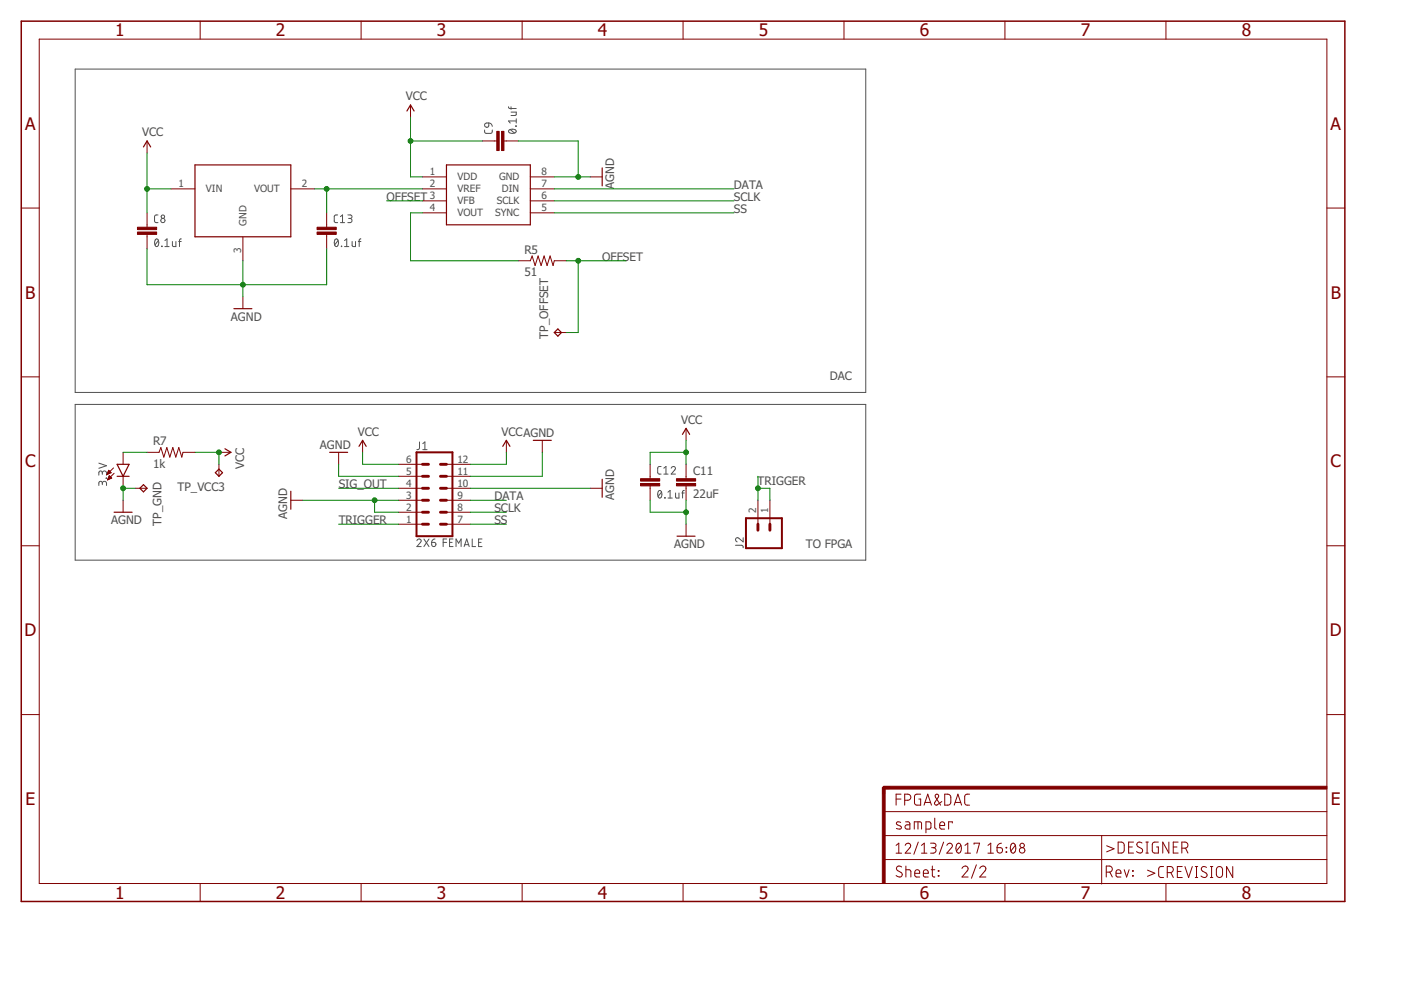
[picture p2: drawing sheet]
<svg xmlns="http://www.w3.org/2000/svg" width="297mm" height="210mm" viewBox="0 0 297 210" stroke-linecap="round" stroke-linejoin="round" font-family="sans-serif">
<g fill="none" stroke="#505050" stroke-width=".21">
<path d="M15.9 14.6h167.7v68.6h-167.7zM102.7 27.6l.1 .5 .3 .2h1l.2-.2 .1-.5M102.9 26.2l.7-.1v.5a.46 .46 0 0 1-.6 .3 .46 .46 0 0 1-.1-.7zM103.6 26.1l.5 .1 .3 .6M107.8 22.6v.3l.3 .1h1.4M107.9 27.6a1.03 1.03 0 0 1 1.6 .2 .97 .97 0 0 1-1.7 0zM108.2 27.5l.9 .7M108.4 23.8h1.1l-.1 .6-1 .1M108.4 22.6v.6M109.3 26.7l.2 .1zM109.5 25.2v.9M109.5 25.7h-1.7l.4 .4"/>
<path d="M33 50.8l.2-.1a.97 .97 0 0 1 0 1.6 1.02 1.02 0 0 1-.2-1.5zM33.5 45.6h-.5l-.2 .3v1.1l.2 .2h.5M33.6 51l-.7 .9M34.3 52.2l.1 .1zM35 52.3h.9M35 51l.4-.3v1.6M36.6 51.2v.9l.2 .2h.5v-1.1M37.9 51.2h.5M38.4 50.7h-.2l-.1 .2v1.4M71.1 50.8l.2-.1a.95 .95 0 0 1 0 1.6 1.04 1.04 0 0 1-.2-1.5zM71.6 45.6h-.5l-.2 .3v1.1l.2 .2h.5M71.7 51l-.7 .9"/>
<path d="M72.2 47.2h.9M72.2 45.9l.4-.3v1.6M72.4 52.2l.1 .1zM73 52.3h1M73 51l.5-.3v1.6M73.7 45.6h.6a.37 .37 0 0 1 .3 .3 .37 .37 0 0 1-.3 .4h-.4M74.2 46.3a.44 .44 0 0 1 .4 .5 .44 .44 0 0 1-.4 .4h-.5M74.7 51.2v.9l.2 .2h.5v-1.1M76 51.2h.5M76.5 50.7l-.3 .1v1.5M15.9 85.7h167.7v33.1h-167.7zM21 98.2l1.6 .5-1.6 .6"/>
<path d="M88.9 93.7v1.4l-.5 .2M89.6 95.3h1M89.6 94.1l.5-.4v1.6M140.2 98.9h-.5l-.3 .4 .1 1 .2 .2h.5M140.7 99.3l.5-.4v1.6M142.3 99.3a.44 .44 0 0 1 .6-.4 .44 .44 0 0 1 .2 .7l-.8 .9h.9M21.7 102.5a.44 .44 0 0 1 .4-.5 .44 .44 0 0 1 .5 .5v.4M21.7 102.8v-.4a.37 .37 0 0 0-.4-.4 .37 .37 0 0 0-.3 .4v.5M21.7 100.3a.44 .44 0 0 1 .4-.5 .44 .44 0 0 1 .5 .5v.5M21.7 100.6v-.4a.37 .37 0 0 0-.4-.4 .37 .37 0 0 0-.3 .4v.6M22.5 101.3l.1 .2zM88.4 114.6a.44 .44 0 0 1 .6-.3 .44 .44 0 0 1 .2 .7l-.8 .9h.9"/>
<path d="M89.9 114.3l1.1 1.6M91 114.3l-1.1 1.6M91.5 115h.6a.45 .45 0 0 1 .3 .5 .45 .45 0 0 1-.5 .4 .45 .45 0 0 1-.4-.5zM92.2 114.3l-.5 .3-.2 .4M94 115h.7M94.7 114.3h-.7v1.6M95.3 115h.6M96.1 114.3h-.8v1.6h.8M96.7 115.9v-1.6l.5 .9 .6-.9v1.6M98.4 115.9l.6-1.6 .5 1.6M98.6 115.5h.8M100.1 114.3v1.6h.7"/>
<path d="M101.5 115h.5M102.2 114.3h-.7v1.6h.7M139.6 104.1l.3-.1a.95 .95 0 0 1 0 1.6 1 1 0 0 1-.3-1.5zM140.3 104.4l-.8 .8M140.7 100.5h.9M140.9 105.5l.1 .1zM141.6 105.6h.9M141.6 104.4l.5-.4v1.6M143.2 104.5v1l.3 .1h.5v-1.1M144.5 104.5h.6M145.1 104l-.4 .2v1.4M155.9 115.6h1.5l.2 .5"/>
<path d="M157.6 114v.9l-.9-.8a.44 .44 0 0 0-.7 .2 .44 .44 0 0 0 .3 .6"/>
<circle cx="34.5" cy="46.8" r=".46"/>
<circle cx="34.5" cy="46" r=".37"/>
</g>
<g fill="#800000" stroke="#800000" stroke-width=".21">
<path d="M187.1 167h.6v20.3h-.6z"/>
<path d="M187.3 166.7h94v.6h-94z"/>
<path d="M29.1 49.2h4.1v.5h-4.1z"/>
<path d="M29.1 48.2h4.1v.5h-4.1z"/>
<path d="M106.3 27.9h.5v4h-.5z"/>
<path d="M105.3 27.9h.5v4h-.5z"/>
<path d="M67.2 49.2h4.1v.5h-4.1z"/>
<path d="M67.2 48.2h4.1v.5h-4.1z"/>
<path d="M143.4 102.5h4.1v.5h-4.1z"/>
<path d="M143.4 101.5h4.1v.5h-4.1z"/>
<path d="M135.8 102.5h4.1v.5h-4.1z"/>
<path d="M135.8 101.5h4.1v.5h-4.1z"/>
</g>
<g fill="none" stroke="#800000" stroke-width=".21">
<path d="M8.3 8.3h273v179h-273zM42.4 4.5v3.8M76.6 4.5v3.8M110.7 4.5v3.8M144.8 4.5v3.8M178.9 4.5v3.8M213.1 4.5v3.8M247.2 4.5v3.8M31.2 29.9v2.5M87 22.3v2.5M89.6 37.5h5.1M102.3 29.9h3"/>
<path d="M106.8 29.9h3.1M112.4 37.5h5.1M125.1 37.5h2.6M4.5 44.1h3.8M31.2 45.1v3.1M31.2 49.7v3M36.3 40h5M51.5 50.2v5.1M61.7 40h5M69.3 45.1v3.1M69.3 49.7v3M89.6 40h5.1"/>
<path d="M89.6 42.6h5.1M89.6 45.1h5.1M109.9 55.3h2.5l.4-1 .7 2 .6-2 .6 2 .7-2 .6 2 .6-2 .7 2 .2-1h2.6M112.4 40h5.1M112.4 42.6h5.1M112.4 45.1h5.1M281.3 44.1h3.8M4.5 79.9h3.8M51.5 62.9v2.5M117.5 70.5h2.6M281.3 79.9h3.8M23 99.9h.2"/>
<path d="M23 99.8h.1M24.1 99.2l-1.4 1.4M26.1 95.9v2.5M31.2 95.9h2.5l.4-1 .6 2 .7-2 .6 2 .6-2 .7 2 .6-2 .6 2 .3-1h2.5M46.4 95.9h2.6M46.4 98.4v2.6M71.8 95.9v2.5M76.9 93.4v2.5M84.5 98.4h5.1M94.7 98.4h5M107.4 93.4v2.5M115 93.4v2.5"/>
<path d="M137.8 98.4v3.1M145.5 90.8v2.6M145.5 98.4v3.1M4.5 115.7h3.8M22.7 100.6h.1M22.7 100.5h.2M22.8 100.4h.4M22.8 100.2h.7M22.8 101.7h.1M22.9 100.1h.6M22.9 101.6h.3M22.9 100h.4"/>
<path d="M22.9 101.5h.6M23 101.3h.6M23 101.2h.5M23.1 101.1h.3M23.1 101h.2M23.2 100.9l.5 .5-.9 .3zM23.6 100.2l-.5-.5-.4 .9M23.6 100.2l-.9 .4M24.2 100.4l-1.4 1.3M26.1 101v2.5M26.1 106.1v2.5M28.6 103.5h2.6"/>
<path d="M61.7 106.1h2.5M84.5 108.6h5.1M84.5 106.1h5.1M84.5 103.5h5.1M84.5 101h5.1M84.5 111.1h5.1M94.7 108.6h5M94.7 106.1h5M94.7 103.5h5M94.7 101h5M94.7 111.1h5M125.1 103.5h2.6"/>
<path d="M137.8 103v3.1M145.5 103v3.1M145.5 111.1v2.6M160.7 106.1v5M163.2 106.1v5M281.3 115.7h3.8M4.5 151.5h3.8M281.3 151.5h3.8M187.4 177.2h93.9M187.4 172.1h93.9M190 179.2l.6-.4v2.1M190 169.4h1"/>
<path d="M191 174.4l-.8-.1-.1 .4 .9 .5 .1 .5-.3 .1-.7-.1M191 168.4h-1v2.3M191.8 169.7h.7a.65 .65 0 0 0 .6-.7 .65 .65 0 0 0-.6-.6h-.7v2.3M191.9 179.2a.58 .58 0 0 1 .8-.4 .58 .58 0 0 1 .2 .9l-1 1.2h1.2M192 174.2l.7 .1 .2 .3v1.2h-.6a.46 .46 0 0 1-.4-.5 .46 .46 0 0 1 .4-.4h.6M193.8 175.8v-1.6l1.5 .1 .1 1.5M194.6 174.2v1.6M194.7 178.5l-.9 2.6M195.2 168.4h-.8a.51 .51 0 0 0-.5 .5v1.3l.2 .4 1.1 .1v-1.3h-.4M195.4 179.2l.6-.4v2.1M195.9 170.7l.8-2.3 .8 2.3M196.1 170.1h1.2"/>
<path d="M196.3 175.8h.8l.2-.2 .1-1-.3-.3-.8-.1v2.4M197.3 178.8h.7a.48 .48 0 0 1 .5 .4 .48 .48 0 0 1-.5 .5h-.5M197.9 179.7a.58 .58 0 0 1 .6 .6 .58 .58 0 0 1-.6 .6h-.6M198.2 173.5v2.1l.4 .2M199.2 175h1.1a.55 .55 0 0 0-.4-.7 .55 .55 0 0 0-.7 .5l.2 .9 .9 .1M199.7 169.9l-1 .7a.38 .38 0 0 1-.5 0 .38 .38 0 0 1 0-.5l.8-1.1a.39 .39 0 0 0-.4-.6 .39 .39 0 0 0-.3 .6l1.1 1.7M200.1 178.5l-1 2.6M200.3 168.4h.8l.5 .4v1.5l-.5 .4h-.8zM200.7 179.2a.58 .58 0 0 1 .9-.4 .58 .58 0 0 1 .1 .9l-1 1.2h1.2M201.9 174.5v-.3h-.8v1.6M202.3 170.7l.8-2.3 .8 2.3M202.5 170.1h1.2"/>
<path d="M202.9 178.9l.2-.1a.86 .86 0 0 1 .7 1.3 .6 .6 0 0 1-.5 .8 .6 .6 0 0 1-.6-.8v-.5zM203.7 179.2l-.9 1.2M204.6 179.2l.6-.4v2.1M205.6 168.4h-.5a.51 .51 0 0 0-.6 .5l.1 1.6 .3 .2h.7M206.5 179v-.2h1.2l-.6 2.1M209.5 179.2l.6-.4v2.1M211.4 179.7h.7a.59 .59 0 0 1 .5 .7 .59 .59 0 0 1-.7 .5 .59 .59 0 0 1-.5-.6zM212.3 178.8l-.6 .2-.3 .7M213.3 179.7l.1 .1zM214.5 178.9l.1-.1a.86 .86 0 0 1 .7 1.3 .6 .6 0 0 1-.5 .8 .6 .6 0 0 1-.6-.8v-.5zM215.3 179.2l-1 1.2M233.6 177.2v10.2"/>
<path d="M234.6 179.3l1.6 .7-1.6 .6M237.1 178.5l.8 .1 .4 .4v1.4l-.4 .4-.8 .1zM239.3 179.6h.8M240.3 178.5h-1v2.4h1M242.1 178.7a.58 .58 0 0 0-.9-.1 .58 .58 0 0 0 .1 .9l.7 .4a.54 .54 0 0 1 .2 .7 .54 .54 0 0 1-.8 .2l-.4-.2M243 178.5h.5M243.2 178.5v2.4M245.6 178.5l-1 .1-.3 .3v1.5l.2 .4 1.1 .1v-1.3h-.4M247.8 178.5v2.4l-1.3-2.4v2.4M248.8 179.6h.7M249.8 178.5h-1v2.4h1M250.6 179.8h.6a.65 .65 0 0 0 .7-.6 .65 .65 0 0 0-.7-.7h-.6v2.4"/>
<path d="M251.4 179.8l.5 1.1M42.4 187.3v3.8M76.6 187.3v3.8M110.7 187.3v3.8M144.8 187.3v3.8M178.9 187.3v3.8M187.4 182.2h93.9M190 180.9h1.2M191.2 183.8a.58 .58 0 0 0-.9-.1 .58 .58 0 0 0 0 .9l.7 .4a.58 .58 0 0 1 .1 .9 .58 .58 0 0 1-.9-.1l-.2-.2M192.1 184.4l.9 .1 .1 1.4M192.1 183.6v2.3M194 185.2h1a.54 .54 0 0 0-.4-.8 .54 .54 0 0 0-.6 .5l.1 .9 .9 .1"/>
<path d="M195.4 180.9h1.1M195.8 185.2h1a.54 .54 0 0 0-.4-.8 .54 .54 0 0 0-.6 .5l.1 .9 .9 .1M197.4 184.4h.8M197.7 183.6v2.1l.5 .2M198.9 184.6l.2 .1zM198.9 185.6l.2 .2zM204 184.1a.64 .64 0 0 1 .9-.5 .64 .64 0 0 1 .2 1.1l-1.1 1.2h1.3M204.6 180.9h1.2M207 183.4l-1 2.8M207.7 184.1a.64 .64 0 0 1 .9-.5 .64 .64 0 0 1 .2 1.1l-1.1 1.2h1.3M209.5 180.9h1.1M213.1 187.3v3.8"/>
<path d="M213.3 180.6l.1 .1zM234.5 184.9h.7a.65 .65 0 0 0 .6-.6 .65 .65 0 0 0-.6-.7h-.7v2.3M235.3 184.9l.5 1M236.6 185.2h1.1a.54 .54 0 0 0-.4-.8 .54 .54 0 0 0-.7 .5l.1 .9 1 .1M238.4 184.4l.5 1.5 .5-1.5M240.1 185.6l.2 .2zM240.1 184.6l.2 .1zM243 180.9h.5M243.3 184.5l1.6 .6-1.6 .7M246.7 183.7h-.7l-.3 .5v1.6l.3 .2 .7 .1M247.2 187.3v3.8M247.5 185h.6a.65 .65 0 0 0 .7-.6 .65 .65 0 0 0-.7-.7h-.6v2.4"/>
<path d="M248.2 185l.6 1.1M249.6 184.8h.8M250.7 183.7h-1.1v2.4h1.1M251.2 183.7l.8 2.4 .8-2.4M253.4 186.1h.5M253.4 183.7h.5M253.7 183.7v2.4M255.8 183.9a.58 .58 0 0 0-.9-.1 .58 .58 0 0 0 .1 .9l.7 .4a.58 .58 0 0 1 0 .9 .58 .58 0 0 1-.8-.1l-.3-.2M256.6 186.1h.5M256.6 183.7h.5M256.9 183.7v2.4M258 184a.66 .66 0 0 1 .7-.2 .66 .66 0 0 1 .5 .6v1a.66 .66 0 0 1-.6 .7 .66 .66 0 0 1-.7-.7z"/>
<path d="M261.4 183.7v2.4l-1.3-2.4v2.4"/>
<circle cx="216.7" cy="179.2" r=".47"/>
<circle cx="216.7" cy="180.3" r=".58"/>
</g>
<g fill="none" stroke="#800000" stroke-width=".61">
<path d="M89.6 98.4h1.2M93.4 98.4h1.3M89.6 103.5h1.2M89.6 106.1h1.2M89.6 108.6h1.2M89.6 101h1.2M89.6 111.1h1.2M93.4 103.5h1.3M93.4 106.1h1.3M93.4 108.6h1.3M93.4 101h1.3M93.4 111.1h1.3"/>
<path d="M160.7 111.1v1.3M163.2 111.1v1.3M188.6 167h-1.2v1.3"/>
</g>
<path d="M4.5 4.5h280.6v186.6h-280.6z" fill="none" stroke="#800000" stroke-width=".32"/>
<g fill="none" stroke="#800000" stroke-width=".25">
<path d="M30.4 31.2l.8-1.3 .7 1.3M41.3 35h20.4v15.2h-20.4zM86.3 23.5l.7-1.2 .8 1.2M94.7 35h17.7v12.7h-17.7zM127.7 35.6v3.8M49.6 65.4h3.8M118.3 69.7l.7 .8-.7 .8-.8-.8zM24.8 98.4h2.6l-1.3 2.6zM47.7 95.1l1.3 .8-1.3 .8M69.9 95.9h3.8M76.1 94.6l.8-1.2 .7 1.2M106.6 94.6l.8-1.2 .7 1.2"/>
<path d="M113.1 93.4h3.8M144.7 92.1l.8-1.3 .7 1.3M24.2 108.6h3.8M24.8 101h2.6M30.4 102.8l.8 .7-.8 .8-.7-.8zM45.7 100.2l.7-.7 .8 .7-.8 .8zM61.7 104.2v3.8M127.7 101.6v3.8M143.6 113.7h3.8"/>
</g>
<path d="M88.3 95.9h7.6v17.8h-7.6zM158.2 109.9h7.6v6.3h-7.6z" fill="none" stroke="#800000" stroke-width=".42"/>
<g fill="none" stroke="#008000" stroke-width=".21">
<path d="M31.2 32.4v12.7M87 24.8v12.7h2.6M87 29.9h15.3M109.9 29.9h12.7v7.6M117.5 37.5h7.6M31.2 52.7v7.7h38.1v-7.7M31.2 40h5.1M51.5 55.3v7.6M66.7 40h22.9M69.3 40v5.1M82 42.6h7.6M89.6 45.1h-2.6v10.2h22.9"/>
<path d="M117.5 40h38.1M117.5 42.6h38.1M117.5 45.1h38.1M120.1 55.3h12.7M122.6 55.3v15.2h-2.5M26.1 95.9h5.1M41.3 95.9h5.1v2.5M71.8 98.4v2.6h12.7M76.9 95.9v2.5h7.6M107.4 95.9v2.5h-7.7M115 95.9v5.1h-15.3M145.5 93.4v5"/>
<path d="M145.5 95.9h-7.7v2.5M28.6 103.5h-2.5v2.6M64.2 106.1h20.3M71.8 103.5h12.7M71.8 111.1h12.7M79.4 106.1v2.5h5.1M99.7 108.6h7.7M99.7 103.5h25.4M99.7 106.1h7.7M99.7 111.1h7.7M137.8 106.1v2.5h7.7M145.5 106.1v5"/>
<path d="M160.7 103.5h2.5v2.6M160.7 101v5.1"/>
</g>
<g fill="#008000" stroke="#008000" stroke-width=".21">
<circle cx="51.5" cy="60.4" r=".51"/>
<circle cx="122.6" cy="37.5" r=".51"/>
<circle cx="145.5" cy="108.6" r=".51"/>
<circle cx="26.1" cy="103.5" r=".51"/>
<circle cx="79.4" cy="106.1" r=".51"/>
<circle cx="87" cy="29.9" r=".51"/>
<circle cx="31.2" cy="40" r=".51"/>
<circle cx="145.5" cy="95.9" r=".51"/>
<circle cx="46.4" cy="95.9" r=".51"/>
<circle cx="122.6" cy="55.3" r=".51"/>
<circle cx="69.3" cy="40" r=".51"/>
<circle cx="160.7" cy="103.5" r=".51"/>
</g>
<g font-size="3.7" fill="#800000">
<text x="24.4" y="7.7">1</text>
<text x="58.5" y="7.7">2</text>
<text x="92.6" y="7.7">3</text>
<text x="126.8" y="7.7">4</text>
<text x="160.9" y="7.7">5</text>
<text x="195" y="7.7">6</text>
<text x="229.1" y="7.7">7</text>
<text x="263.3" y="7.7">8</text>
<text x="5.3" y="27.5">A</text>
<text x="282.1" y="27.5">A</text>
<text x="5.3" y="63.3">B</text>
<text x="282.1" y="63.3">B</text>
<text x="5.3" y="99.1">C</text>
<text x="282.1" y="99.1">C</text>
<text x="5.2" y="134.9">D</text>
<text x="282" y="134.9">D</text>
<text x="5.4" y="170.7">E</text>
<text x="282.2" y="170.7">E</text>
<text x="24.4" y="190.5">1</text>
<text x="58.5" y="190.5">2</text>
<text x="92.6" y="190.5">3</text>
<text x="126.8" y="190.5">4</text>
<text x="160.9" y="190.5">5</text>
<text x="195" y="190.5">6</text>
<text x="229.1" y="190.5">7</text>
<text x="263.3" y="190.5">8</text>
</g>
<g font-size="2.5" fill="#505050">
<text x="86" y="21.3">VCC</text>
<text x="30.2" y="28.9">VCC</text>
<text x="130.2" y="40" transform="rotate(-90 130.2 40)">AGND</text>
<text x="155.6" y="40">DATA</text>
<text x="82" y="42.6">OFFSET</text>
<text x="155.6" y="42.6">SCLK</text>
<text x="155.6" y="45.1">SS</text>
<text x="111.2" y="53.8">R5</text>
<text x="111.2" y="58.6">51</text>
<text x="127.7" y="55.3">OFFSET</text>
<text x="49" y="68">AGND</text>
<text x="116.2" y="71.8" transform="rotate(-90 116.2 71.8)">TP_OFFSET</text>
<text x="175.9" y="80.7">DAC</text>
<text x="144.4" y="89.8">VCC</text>
<text x="32.4" y="94.4">R7</text>
<text x="67.8" y="95.1">AGND</text>
<text x="75.9" y="92.4">VCC</text>
<text x="106.3" y="92.4">VCCAGND</text>
<text x="32.4" y="99.2">1k</text>
<text x="51.7" y="99.4" transform="rotate(-90 51.7 99.4)">VCC</text>
<text x="147" y="100.6">C11</text>
<text x="37.6" y="104">TP_VCC3</text>
<text x="71.8" y="103.5">SIG_OUT</text>
<text x="104.8" y="106.1">DATA</text>
<text x="130.2" y="106.1" transform="rotate(-90 130.2 106.1)">AGND</text>
<text x="147" y="105.7">22uF</text>
<text x="160.6" y="102.8">TRIGGER</text>
<text x="23.6" y="111.1">AGND</text>
<text x="34.2" y="111.5" transform="rotate(-90 34.2 111.5)">TP_GND</text>
<text x="60.9" y="110.1" transform="rotate(-90 60.9 110.1)">AGND</text>
<text x="71.8" y="111.1">TRIGGER</text>
<text x="104.8" y="108.6">SCLK</text>
<text x="104.8" y="111.1">SS</text>
<text x="142.9" y="116.2">AGND</text>
<text x="170.8" y="116.2">TO FPGA</text>
</g>
<g font-size="2.1" fill="#505050">
<text x="37.8" y="39.7">1</text>
<text x="43.7" y="40.8">VIN</text>
<text x="53.9" y="40.8">VOUT</text>
<text x="64" y="39.7">2</text>
<text x="91.2" y="37.1">1</text>
<text x="91.2" y="39.7">2</text>
<text x="97" y="38.3">VDD</text>
<text x="97" y="40.8">VREF</text>
<text x="105.8" y="38.3">GND</text>
<text x="106.4" y="40.8">DIN</text>
<text x="114.8" y="39.7">7</text>
<text x="114.8" y="37.1">8</text>
<text x="52.3" y="47.9" transform="rotate(-90 52.3 47.9)">GND</text>
<text x="91.2" y="42.2">3</text>
<text x="91.2" y="44.8">4</text>
<text x="97" y="43.3">VFB</text>
<text x="97" y="45.9">VOUT</text>
<text x="105" y="45.9">SYNC</text>
<text x="105.3" y="43.3">SCLK</text>
<text x="114.8" y="44.8">5</text>
<text x="114.8" y="42.2">6</text>
<text x="51.1" y="53.7" transform="rotate(-90 51.1 53.7)">3</text>
<text x="86.1" y="100.6">5</text>
<text x="86.1" y="98.1">6</text>
<text x="97" y="100.6">11</text>
<text x="97" y="98.1">12</text>
<text x="86.1" y="105.7">3</text>
<text x="86.1" y="103.2">4</text>
<text x="97" y="105.7">9</text>
<text x="97" y="103.2">10</text>
<text x="86.1" y="108.3">2</text>
<text x="86.1" y="110.8">1</text>
<text x="97" y="108.3">8</text>
<text x="97" y="110.8">7</text>
<text x="160.3" y="108.8" transform="rotate(-90 160.3 108.8)">2</text>
<text x="162.9" y="108.8" transform="rotate(-90 162.9 108.8)">1</text>
</g>
</svg>
